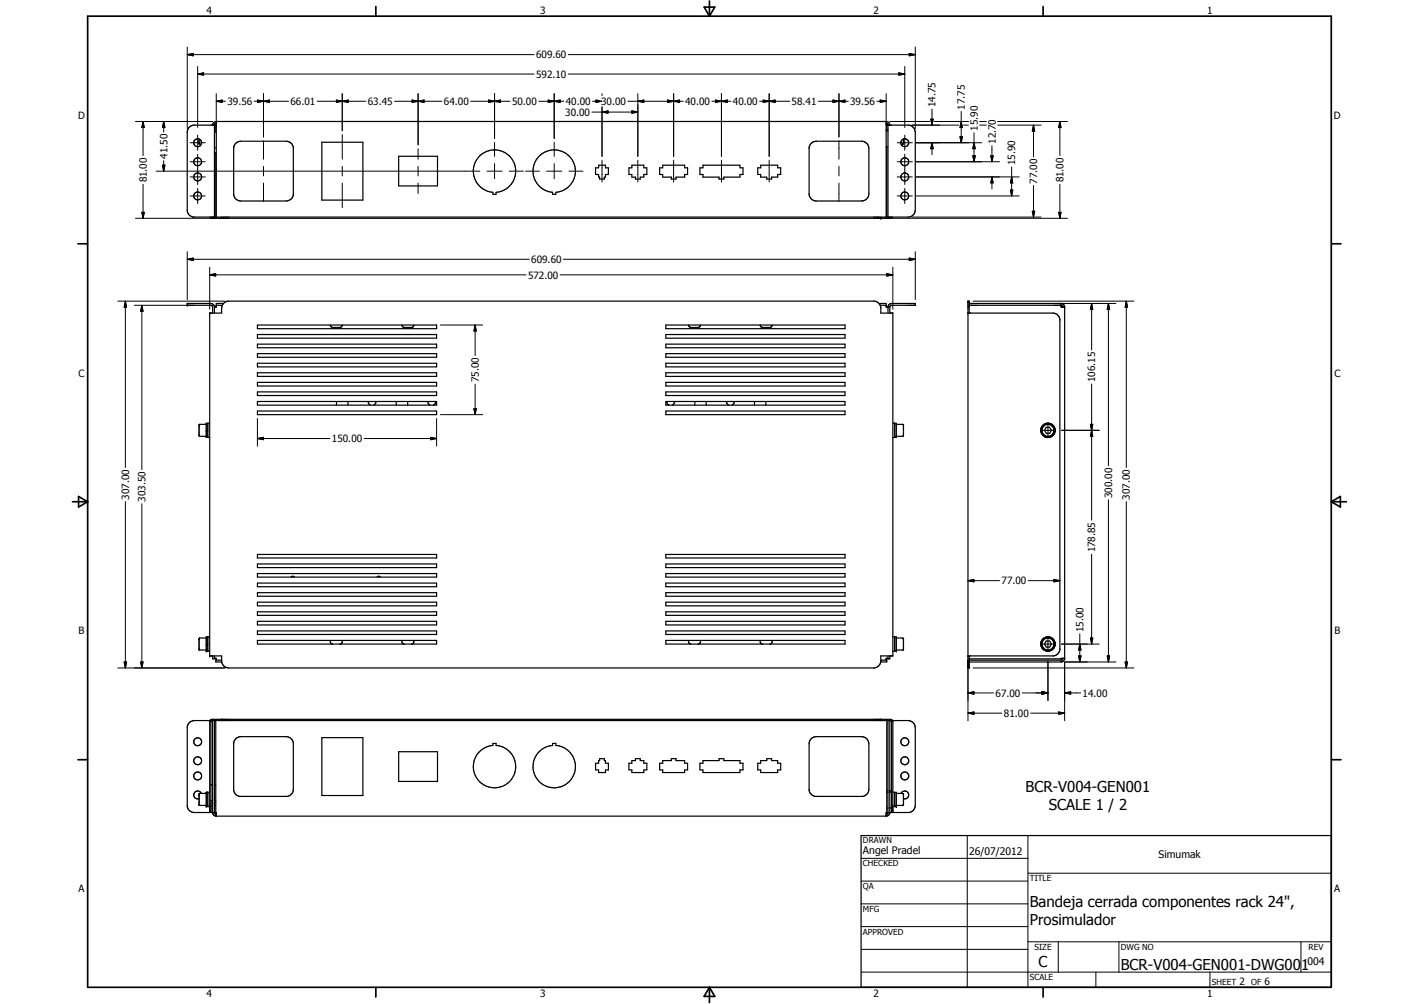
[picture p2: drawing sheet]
<svg xmlns="http://www.w3.org/2000/svg" width="594mm" height="420mm" viewBox="0 0 594 420" stroke-linecap="round" stroke-linejoin="round" font-family="sans-serif">
<g fill="none" stroke="#000" stroke-width=".51">
<path d="M83.3 58.2v2l1 .2M89.8 52.4h-8.8a3.1 3.1 0 0 0-2.6 2.6v33.3a2.97 2.97 0 0 0 2.6 2.5h299.6a3.1 3.1 0 0 0 2.6-2.9v-32.5a3 3 0 0 0-2.6-3h-8.8M89.8 52.4v38.4M89.8 55.2h.7M90.5 50.8v40M90.5 52.4h-.2v2.8M90.5 50.8a1.52 1.52 0 0 0-1.5 1.6M90.5 51.6l-.5 .2-.2 .6M90.5 50.8h280.5M98.7 60l2.1-.9h19a3 3 0 0 1 3 2.6v19.8a3 3 0 0 1-3 2.6h-19a3 3 0 0 1-3-2.6v-19.8zM134.7 59.5h17.2v24.2h-17.2zM339.6 60l1-.6 1.2-.3h19a3 3 0 0 1 3 3v19a3 3 0 0 1-3 3h-19a3.1 3.1 0 0 1-3.1-2.6v-19.8z"/>
<path d="M371 50.8v40M371 52.4h.3v1.9M371 51.6l.8 .6v38.6M371 50.8l1.3 .7 .2 .9M371 54.9h.8M371 54.3h.8M378.2 58.2v2l-.9 .2M89.8 61.8h.7M89.8 63.9h.7M90.3 63.9v26.9M166.9 65.4h16.3v12.4h-16.3zM200.8 65.3a8.9 8.9 0 0 1 14.3 2.7 8.9 8.9 0 0 1-7.4 12.5v.8h-1.3v-.8a8.9 8.9 0 0 1-7.7-5.8 8.9 8.9 0 0 1 2.1-9.4z"/>
<path d="M225.8 65.3a8.9 8.9 0 0 1 14.3 2.7 8.9 8.9 0 0 1-7.4 12.5v.8h-1.4v-.8a8.9 8.9 0 0 1-7.6-5.8 8.9 8.9 0 0 1 2.1-9.4zM249.3 70.2h1.3v-1.1h2.9v1.1h1.2v2.8h-1.2v1.1h-.5v.8h-2v-.8h-.4v-1.1h-1.3zM263.3 70.2h1.2v-1.1h5v1.1h1.3v2.8h-1.3v1.1h-1.5v.8h-2v-.8h-1.5v-1.1h-1.2zM276.2 70.2h1.2v-1.1h9.2v1.1h1.3v2.8h-1.3v1.1h-3.6v.8h-2v-.8h-3.6v-1.1h-1.2zM293 70.2h1.3v-1.1h15.5v1.1h1.3v2.8h-1.3v1.1h-6.7v.8h-2.1v-.8h-6.7v-1.1h-1.3zM317.2 70.2h1.3v-1.1h7.1v1.1h1.2v2.8h-1.2v1.1h-2.6v.8h-2v-.8h-2.5v-1.1h-1.3zM371 61.5h.8M371.3 61.5v29.3M87.9 90.8l.7 .6h284.3l.7-.6M92.8 90.8v.6M368.8 90.8v.6M87.8 131h5a4.7 4.7 0 0 1 .4-3.5l1.1-1.1 1.1-.4h270.8a3.1 3.1 0 0 1 2.6 2.7v2.3h5v143.5h-5v2.4a3.1 3.1 0 0 1-3 2.6h-270a3 3 0 0 1-3-3v-2h-5z"/>
<path d="M89 131v-2.7l-.5-.5h-10.1v-.8l10.5 .1 .9 1.1v2.8M90.5 127.8h2.6M93.5 127h-3v1.5h-.7M107.8 136h75v1.5h-75zM107.8 140h75v1.5h-75zM138.3 136l.2 .7 .8 .3h3.2l.4-.2 .4-.8M168.3 136l.3 .8 .7 .2h3.2l.6-.3 .2-.7M278.8 136h75v1.5h-75zM278.8 140h75v1.5h-75zM288.2 136l.4 .8 .7 .2h3.2l.6-.3 .2-.7M318.3 136l.2 .7 .8 .3h3.2l.4-.2 .4-.8M368 127h3v1.5h.8"/>
<path d="M368.5 127.8h2.5M371.8 128.5a1.52 1.52 0 0 1 1.5-1.5h9.9v.8h-10.1l-.6 .5v2.7M371.8 128.5v2.5M405.3 131h35.5a2.92 2.92 0 0 1 2.9 2.6v138.3a3.1 3.1 0 0 1-2.6 2.6h-35.8M405.8 127h38.4M405.8 127.8h38.4l.8 .7M405.8 131v-5h-.5v153.5h.5v-5M444.2 127v1.5h1.5M444.2 127l.9 .3 .6 .9v147.6l-.4 .8-1.1 .4M107.8 148h75v1.5h-75zM107.8 144h75v1.5h-75zM107.8 152h75v1.5h-75z"/>
<path d="M107.8 156h75v1.5h-75zM278.8 144h75v1.5h-75zM278.8 148h75v1.5h-75zM278.8 152h75v1.5h-75zM278.8 156h75v1.5h-75zM86.4 177.6l-3.1 .2v4.6l3.1 .2M87 177.2h-.6v5.8l1.4 .1M87 180l-.6 .3M87.8 177.1h-.8v6M107.8 160h75v1.5h-75zM107.8 168h75v1.5h-75zM107.8 164h75v1.5h-75z"/>
<path d="M107.8 172h75v1.5h-75zM140.9 168v1.5M145.7 168v1.5M154.1 168l.3 .9 .7 .6M157.4 168l-.2 .9-.7 .6M165.9 168v1.5M170.7 168v1.5M179.1 168l.1 .7 .9 .8M182.4 168l-.1 .7-.8 .8M278.8 160h75v1.5h-75zM278.8 164h75v1.5h-75zM278.8 168h75v1.5h-75z"/>
<path d="M278.8 172h75v1.5h-75zM279.1 168l.1 .7 .9 .8M282.4 168l-.1 .7-.8 .8M290.9 168v1.5M295.6 168v1.5M304.1 168l.3 .9 .7 .6M307.4 168l-.2 .9-.8 .6M315.9 168v1.5M320.6 168v1.5M373.8 177.1h.8v6M374.6 177.2h.6v5.8l-1.4 .1M375.2 177.6h2.8l.2 .3v4.5l-3 .2"/>
<path d="M435.9 179.2a2.98 2.98 0 0 0 2.9 3.8M438 178.9l1.4-.1 .8 1.2-.7 1.3-1.4 .1-.8-1.3zM440.2 177.5a3 3 0 0 0-4.2 1.5M440.2 177.5l.4 .2M440.3 177.5a2.97 2.97 0 0 0-4.2 1.2 2.97 2.97 0 0 0 1.5 4.1M440.5 177.7l1.2 1.8v1.2M440.9 178.1l.7 1M441.6 179.5l.1 .8M87 180.2l-.6 .4M439.8 182.9l-.8 .1M441.2 180.5h.5M441.2 180.3h.5"/>
<path d="M441.6 180.9l-.6 1.1-1 .8M441.7 180.5a2.91 2.91 0 0 1-3.9 2.4M441.7 180.3v.2M107.8 232h75v1.5h-75zM107.8 236h75v1.5h-75zM278.8 232h75v1.5h-75zM278.8 236h75v1.5h-75zM107.8 240h75v1.5h-75zM107.8 244h75v1.5h-75zM107.8 248h75v1.5h-75zM107.8 252h75v1.5h-75zM107.8 256h75v1.5h-75z"/>
<path d="M121.8 241.5l.5-.3 .9 .3M157.9 241.5l.4-.3 .9 .3M278.8 240h75v1.5h-75zM278.8 244h75v1.5h-75zM278.8 248h75v1.5h-75zM278.8 252h75v1.5h-75zM278.8 256h75v1.5h-75zM86.4 267l-3.1 .2v4.6l3.1 .2M87 266.6h-.6v5.9h.6M87 269.7l-.6 .3M87 269.4l-.6 .3M87.8 266.5h-.8v6h.8"/>
<path d="M89 274.5v1.2h.8v-1.2M89.8 275.5h.7v.8M92.8 276.3h-2.5v.7h2.5M107.8 260h75v1.5h-75zM107.8 264h75v1.5h-75zM107.8 268h75v1.5h-75zM138.3 268l.2 1.2 .8 .3M143.3 268a1.18 1.18 0 0 1-1 1.5M168.3 268a1.18 1.18 0 0 0 1 1.5M173.3 268l-.2 1.2-.8 .3M278.8 260h75v1.5h-75zM278.8 264h75v1.5h-75z"/>
<path d="M278.8 268h75v1.5h-75zM288.2 268a1.18 1.18 0 0 0 1.1 1.5M293.3 268l-.2 1.2-.8 .3M318.3 268l.2 1.2 .8 .3M323.3 268l-.3 1.2-.7 .3M368.8 276.3h2.5v.7h-2.6M371.8 275.5h-.8v.8M371.8 274.5v1.2h.7v-1.2M373.8 266.5h.8v6h-.8M374.6 266.6h.6v5.9h-.6M375.2 267h2.7l.3 .3v4.5l-3 .2M405.8 276.3h38.4"/>
<path d="M405.8 277h38.4M435.8 269.2v.4M438 268.3h1.4l.8 1.2-.7 1.3h-1.4l-.8-1.3zM438.6 266.5a2.92 2.92 0 0 0-2.8 2.6M439 266.6l1.2 .4M440.2 267l.7 .5 .7 1M440.3 267a2.97 2.97 0 0 0-4.3 1.4 2.97 2.97 0 0 0 2 4M440.5 267.2a2.98 2.98 0 0 1-.3 4.9 2.98 2.98 0 0 1-4.4-2.2M441.6 268.9l.1 .8M441.7 269.9a2.95 2.95 0 0 1-3.3 2.6M441.7 269.9l-.5 .1M441.7 269.7v.2"/>
<path d="M441.7 269.7h-.5M444.2 276.3v.7M445 275.5l-.3 .6-.5 .2M445.7 275.5l-39.9 .2M87.9 301.5h-6.5a3 3 0 0 0-3 2.7v33.2a2.96 2.96 0 0 0 2.6 2.6h8.8M88 301.4l.8-.4h284l.7 .4 .3 .6v37.6h-.5v-37.6l-.5-.5h-284l-.5 .4v37.7h-.5zM89 301.5v38.5a1.45 1.45 0 0 0 1.5 1.5M89.8 301.5v38.5M90.3 301.5l.2 40M92.8 301v.5M98.7 309.2l2.1-.9h19a3 3 0 0 1 3 2.6v19.8a3.1 3.1 0 0 1-2.6 2.6h-19.7a3.1 3.1 0 0 1-2.7-2.6v-19.8zM134.7 308.7h17.2v24.2h-17.2z"/>
<path d="M166.9 314.6h16.3v12.4h-16.3zM200.6 314.7a8.7 8.7 0 0 1 5.8-2.7v-.9h1.3v.9a8.9 8.9 0 0 1 7.8 11.4 8.9 8.9 0 0 1-12.9 5.1 8.9 8.9 0 0 1-2-13.8zM225.6 314.7a8.7 8.7 0 0 1 5.7-2.7v-.9h1.4v.9a8.9 8.9 0 0 1 7.8 11.5 8.9 8.9 0 0 1-13 5 8.9 8.9 0 0 1-1.9-13.8zM251 317.5h2v.8h.5v1.1h1.2v2.8h-1.2v1.1h-2.9v-1.1h-1.3v-2.8h1.3v-1.1h.4zM263.3 319.4h1.2v-1.1h1.5v-.8h2v.8h1.5v1.1h1.3v2.8h-1.3v1.1h-5v-1.1h-1.2zM276.2 319.4h1.2v-1.1h3.6v-.8h2v.8h3.6v1.1h1.3v2.8h-1.3v1.1h-9.2v-1.1h-1.2zM293 319.4h1.3v-1.1h6.7v-.8h2.1v.8h6.7v1.1h1.3v2.8h-1.3v1.1h-15.5v-1.1h-1.3zM317.2 319.4h1.3v-1.1h2.5v-.8h2v.8h2.6v1.1h1.2v2.8h-1.2v1.1h-7.1v-1.1h-1.3zM339.6 309.2l1-.7 1.2-.2h19a3 3 0 0 1 3 3v19a3.1 3.1 0 0 1-2.7 3h-19.8a3.2 3.2 0 0 1-2.6-2.6v-19.8zM368.8 301v.5M371.3 301.5v38.5h-.3v1.5M371.8 301.5v38.7l-.8 .6"/>
<path d="M372.5 301.5v38.5a1.52 1.52 0 0 1-1.5 1.5M373.6 301.5h6.5a3 3 0 0 1 3.1 3v32.6a3 3 0 0 1-2.6 2.9h-8.8M84.3 332a1.65 1.65 0 0 0-2.2-.8 1.65 1.65 0 0 0-.9 2.1 1.65 1.65 0 0 0 2.1 .9M86.4 332l-3.1 .2v4.6l3.1 .3M86.6 331.6h-.2M87 331.6v6h.8M87.8 331.6h-1.4v5.9h.6M88.3 337.2h.7M88.3 328.5h.7M88.3 335.1h.7M88.3 336h.7M89.8 337.2h.5"/>
<path d="M89.8 328.5h.5M89.8 335.1h.5M89.8 336h.5M371.3 331h.5M371.3 331.6h.5M371.3 338.2h.5M372.5 331h.8M372.5 331.6h.8M372.5 338.2h.8M373.8 331.6h1.4v5.9h-.6M374.6 331.6v6h-.8M375.2 332h2.7l.3 .4v4.4l-3 .3"/>
<path d="M377.3 332a1.65 1.65 0 0 1 2.1-.9 1.65 1.65 0 0 1 .9 2.1 1.65 1.65 0 0 1-2.1 1M89.8 340l.2 .6 .5 .2M90.5 341.5h280.5M360.5 349.7h196.9v63.5h-196.9z"/>
<circle cx="82.8" cy="59.7" r="1.65"/>
<circle cx="378.8" cy="59.7" r="1.65"/>
<circle cx="82.7" cy="74" r="1.65"/>
<circle cx="82.8" cy="67.7" r="1.65"/>
<circle cx="378.8" cy="67.7" r="1.66"/>
<circle cx="378.8" cy="74" r="1.66"/>
<circle cx="82.7" cy="82" r="1.65"/>
<circle cx="378.8" cy="82" r="1.65"/>
<circle cx="438.7" cy="180.1" r="2.5"/>
<circle cx="438.7" cy="269.5" r="2.5"/>
<circle cx="82.8" cy="310.4" r="1.65"/>
<circle cx="82.8" cy="318.4" r="1.65"/>
<circle cx="378.8" cy="318.4" r="1.66"/>
<circle cx="378.8" cy="310.4" r="1.66"/>
<circle cx="82.8" cy="324.7" r="1.65"/>
<circle cx="378.8" cy="324.7" r="1.66"/>
</g>
<g fill="#000">
<circle cx="89.8" cy="52.4" r=".25"/>
<circle cx="89.8" cy="90.8" r=".25"/>
<circle cx="368.8" cy="91.4" r=".25"/>
<circle cx="78.4" cy="127" r=".25"/>
<circle cx="78.4" cy="127.8" r=".25"/>
<circle cx="87.8" cy="131" r=".25"/>
<circle cx="371.8" cy="128.5" r=".25"/>
<circle cx="405.3" cy="131" r=".25"/>
<circle cx="405.3" cy="126" r=".25"/>
<circle cx="405.8" cy="126" r=".25"/>
<circle cx="405.8" cy="127" r=".25"/>
<circle cx="405.8" cy="127.8" r=".25"/>
<circle cx="445.7" cy="128.5" r=".25"/>
<circle cx="86.4" cy="177.2" r=".25"/>
<circle cx="375.2" cy="177.2" r=".25"/>
<circle cx="83.3" cy="271.7" r=".25"/>
<circle cx="83.3" cy="267.3" r=".25"/>
<circle cx="86.4" cy="272.5" r=".25"/>
<circle cx="87.8" cy="274.5" r=".25"/>
<circle cx="371.8" cy="275.5" r=".25"/>
<circle cx="375.2" cy="272.5" r=".25"/>
<circle cx="378.2" cy="267.3" r=".25"/>
<circle cx="378.2" cy="271.7" r=".25"/>
<circle cx="405.3" cy="274.5" r=".25"/>
<circle cx="445.7" cy="275.5" r=".25"/>
<circle cx="368.8" cy="301" r=".25"/>
<circle cx="83.3" cy="332.4" r=".25"/>
<circle cx="83.3" cy="336.7" r=".25"/>
<circle cx="86.4" cy="337.5" r=".25"/>
<circle cx="86.4" cy="331.6" r=".25"/>
<circle cx="375.2" cy="337.5" r=".25"/>
<circle cx="378.2" cy="336.7" r=".25"/>
<circle cx="378.2" cy="332.4" r=".25"/>
<circle cx="89" cy="340" r=".25"/>
<circle cx="372.5" cy="340" r=".25"/>
</g>
<g fill="none" stroke="#000" stroke-width=".71">
<path d="M36.7 6.8h520.7v406.4h-520.7zM157.3 2.7v4.1M294.8 3h4.4l-2.2 3.8zM297 .4v6.4M436.7 2.7v4.1M32.6 102h4.1M557.4 102h4M30.3 210h6.4M32.9 207.8l3.8 2.2-3.8 2.2zM557.4 210h6.3M557.4 210l3.8-2.2v4.4zM32.6 317.9h4.1"/>
<path d="M557.4 317.9h4M157.3 413.2v4M297 413.2v6.3M297 413.2l2.2 3.8h-4.4zM436.7 413.2v4"/>
</g>
<g fill="none" stroke="#000" stroke-width=".42">
<path d="M78.4 19.7v34.1M383.2 19.7v34.1M78.4 22.9l2.5-.5v1zM78.4 22.9h145.2M82.8 31l2.5-.5v1zM82.8 27.8v25.5M82.8 31h140.8M90.5 39.2v11.6M110.3 39.2v18.1M143.3 39.2v15.5M175 39.2v21.4M207 39.2v18.8"/>
<path d="M232 39.2v18.8M237.9 31h140.9M237.9 22.9h145.3M252 39.2v.8M267 39.2v26.2M282 39.2v26.2M302 39.2v26.2M322 39.2v26.2M351.2 39.2v18.1M371 39.2v11.6M376.3 30.5l2.5 .5-2.5 .5zM378.8 27.8v25.5"/>
<path d="M380.7 22.4l2.5 .5-2.5 .5zM56.7 50.8h32.2M59.9 50.8l.5 2.6h-1zM59.9 50.8v14.3M68.5 50.8l.5 2.6h-1zM68.5 50.8v4.4M79.6 59.7h6.3M82.8 56.6v6.3M90.5 42.4l2.5-.5v.9zM90.5 42.4h3.9M106.4 42.4h14.4M107.8 41.9l2.5 .5-2.5 .4z"/>
<path d="M110.3 42.4l2.5-.5v.9zM110.3 58.9v7.7M132.8 42.4h20.4M140.8 41.9l2.5 .5-2.5 .4zM143.3 42.4l2.5-.5v.9zM143.3 56.3v10.3M165.2 42.4h19.8M172.5 41.9l2.5 .5-2.5 .4zM175 42.4l2.5-.5v.9zM197.1 42.4h16.4M204.5 41.9l2.5 .5-2.5 .4zM207 42.4l2.5-.5v.9z"/>
<path d="M207 59.6v5.8M225.5 42.4h10.5M229.5 41.9l2.5 .5-2.5 .4zM232 42.4l2.5-.5v.9zM232 59.6v5.8M247.8 46.9h19.2M248.1 42.4h2.7M249.5 41.9l2.5 .5-2.5 .4zM250.8 42.1l-1.3-.2v.9l1.3-.2M252 46.9l2.5-.5v1zM252 44.7v20.7M262.8 42.4h23.2"/>
<path d="M264.5 46.4l2.5 .5-2.5 .5zM267 42.4l2.5-.5v.9zM279.5 41.9l2.5 .5-2.5 .4zM282 42.4l2.5-.5v.9zM298 42.4h8M299.5 41.9l2.5 .5-2.5 .4zM302 42.4l2.5-.5v.9zM318 42.4h12.6M319.5 41.9l2.5 .5-2.5 .4zM322 42.4l2.5-.5v.9zM342.6 42.4h12.5M348.7 41.9l2.5 .5-2.5 .4z"/>
<path d="M351.2 42.4l2.5-.5v.9zM351.2 58.9v7.7M367.1 42.4h3.9M368.5 41.9l2.5 .5-2.5 .4zM372.6 50.8h16.6M375.6 59.7h6.4M378.8 56.6v6.3M381.8 52.4h19.6M383.6 59.7h27.4M389.7 49.9h1l-.5 2.5zM390.2 59.7l.5 2.5h-1zM390.2 45.6v6.8"/>
<path d="M390.2 59.7v5M391.2 50.8h14.2M401.9 57.2h1l-.5 2.5zM402.4 50.8l.5 2.6h-1zM402.4 46.7v13M403.4 52.4h2M407.8 59.7l.5 2.5h-1zM407.8 55.5v12.2M410.2 50.8h2.7M410.2 52.4h2.7M417.7 50.8h29.2M417.7 52.4h18.2"/>
<path d="M432.7 52.4l.5 2.5h-1zM432.7 52.4v13.2M443.7 50.8l.5 2.6h-1zM443.7 50.8v14.3M59.9 77.1v14.3M65.4 71.6h17.3M68 69.1h1l-.5 2.5zM68.5 67.2v4.4M79.6 67.7h6.3M79.6 74h6.3M82.8 64.5v12.7M82.8 78.8v6.4"/>
<path d="M82.8 71.6h27.4M110.3 69.6v4M110.3 76.6v7.7M110.4 71.6h32.8M143.3 69.6v4M143.3 76.6v10.3M143.4 71.6h31.5M175 62.2v4.4M175 69.6v4M175 76.6v4.4M175.1 71.6h25.8M203.9 71.6h6.3"/>
<path d="M207 68.5v6.3M213.2 71.6h5.9M220 71.6h5.8M228.8 71.6h6.4M232 68.5v6.3M238.2 71.6h5.9M252 67.1v9.1M267 67.1v9.1M282 67.1v9.1M302 67.1v9.1M322 67.1v9.1M351.2 69.6v4"/>
<path d="M351.2 76.6v7.7M375.6 67.7h6.4M375.6 74h6.4M378.8 64.5v12.7M378.8 78.8v6.4M383.6 67.7h34.9M383.6 74h43.1M407.3 65.2h1l-.5 2.5zM414.8 65.2h1l-.5 2.5zM415.3 74l.5 2.5h-1zM415.3 61v6.7M415.3 74v5"/>
<path d="M423 79.5h1l-.5 2.5zM423.5 74l.5 2.5h-1zM423.5 69.8v12.2M432.7 77.6v13.2M443.7 77.1v14.3M56.7 91.4h37.5M59.4 88.9h1l-.5 2.5zM79.6 82h6.3M367.4 91.4h79.5M375.6 82h6.4M381.8 90.8h54.1M383.6 82h43.1"/>
<path d="M432.2 88.4h1l-.5 2.4zM443.2 88.9h1l-.5 2.5zM78.4 108.5l2.5-.5v1zM78.4 105.3v20.1M78.4 108.5h143.2M87.8 115l2.5-.5v1zM87.8 115h132.4M87.8 111.8v17.6M234.5 115h139.3M235.9 108.5h147.3M371.3 114.5l2.5 .5-2.5 .5zM373.8 111.8v17.6"/>
<path d="M380.7 108l2.5 .5-2.5 .5zM383.2 105.3v20.1M49.3 126h44.9M52.5 126l.5 2.5h-1zM52.5 126v69.6M56.2 127.8h23.6M59.4 127.8l.5 2.5h-1zM59.4 127.8v68.7M184.4 136h17.7M198.9 136l.5 2.5h-1zM198.9 136v12.8M407.4 126h67.3"/>
<path d="M442.8 127h24.4M457 127l.5 2.5h-1zM457 127v19.4M464 127l.6 2.5h-1.1zM464 127v67.9M471.5 126l.6 2.5h-1.1zM471.5 126v69.6M107.8 175.1v11.6M182.8 175.1v11.6M184.4 173.5h17.7M198.4 171h1l-.5 2.5zM198.9 160.8v12.7"/>
<path d="M438.7 176.9v6.4M456.5 177.6h1l-.5 2.5zM457 160.7v57M107.8 183.5l2.5-.5v1zM107.8 183.5h30.3M152.4 183.5h30.4M180.3 183l2.5 .5-2.5 .5zM435.6 180.1h6.3M444.4 180.1h15.8M457 180.1l.5 2.5h-1zM52.5 209.9v69.6M59.4 210.8v68.7"/>
<path d="M464 209.2v67.8M471.5 209.9v69.6M457 231.9v37.6M405.3 243l2.4-.5v1zM405.3 243h13.2M430.5 243h13.2M441.2 242.5l2.5 .5-2.5 .5zM49.3 279.5h44.9M52 277h1l-.5 2.5zM58.9 277h1l-.5 2.5zM405.3 276.1v25.5M407.4 279.5h67.3"/>
<path d="M435.6 269.5h6.3M438.7 266.4v6.3M438.7 276.8v16.4M444.4 269.5h15.8M445.7 277.1v24.5M445.8 277h21.4M451.6 274.5h1l-.5 2.5zM452.1 269.5l.5 2.5h-1zM452.1 265.3v11.7M456.5 267h1l-.5 2.5zM463.5 274.5h1.1l-.6 2.5zM471 277h1.1l-.6 2.5z"/>
<path d="M405.3 290l2.4-.5v1zM405.3 298.4l2.4-.5v1zM405.3 290h10.7M405.3 298.4h14.2M428 290h10.7M431.5 298.4h14.2M436.2 289.5l2.5 .5-2.5 .5zM443.2 297.9l2.5 .5-2.5 .5zM445.7 290l2.6-.5v1zM445.7 290h6.8M360.5 359.2h69.9M405 349.7v63.5"/>
<path d="M430.4 349.7v63.5M360.5 368.7h69.9M360.5 378.2h69.9M430.4 365.4h127M360.5 387.8h69.9M360.5 397.3h69.9M430.4 394.1h127M443.1 394.1v12.7M468.5 394.1v12.7M544.7 394.1v12.7M360.5 406.8h196.9M458.8 406.8v6.4"/>
<path d="M506.6 406.8v6.4"/>
</g>
<g fill="#000">
<path d="M78.4 22.9l2.5-.5v1zM82.8 31l2.5-.5v1zM376.3 30.5l2.5 .5-2.5 .5zM380.7 22.4l2.5 .5-2.5 .5zM59.9 50.8l.5 2.6h-1zM68.5 50.8l.5 2.6h-1zM90.5 42.4l2.5-.5v.9zM107.8 41.9l2.5 .5-2.5 .4zM110.3 42.4l2.5-.5v.9zM140.8 41.9l2.5 .5-2.5 .4zM143.3 42.4l2.5-.5v.9zM172.5 41.9l2.5 .5-2.5 .4z"/>
<path d="M175 42.4l2.5-.5v.9zM204.5 41.9l2.5 .5-2.5 .4zM207 42.4l2.5-.5v.9zM229.5 41.9l2.5 .5-2.5 .4zM232 42.4l2.5-.5v.9zM249.5 41.9l2.5 .5-2.5 .4zM252 46.9l2.5-.5v1zM264.5 46.4l2.5 .5-2.5 .5zM267 42.4l2.5-.5v.9zM279.5 41.9l2.5 .5-2.5 .4zM282 42.4l2.5-.5v.9zM299.5 41.9l2.5 .5-2.5 .4z"/>
<path d="M302 42.4l2.5-.5v.9zM319.5 41.9l2.5 .5-2.5 .4zM322 42.4l2.5-.5v.9zM348.7 41.9l2.5 .5-2.5 .4zM351.2 42.4l2.5-.5v.9zM368.5 41.9l2.5 .5-2.5 .4zM389.7 49.9h1l-.5 2.5zM401.9 57.2h1l-.5 2.5zM402.4 50.8l.5 2.6h-1zM432.7 52.4l.5 2.5h-1zM443.7 50.8l.5 2.6h-1zM68 69.1h1l-.5 2.5z"/>
<path d="M390.2 59.7l.5 2.5h-1zM407.3 65.2h1l-.5 2.5zM407.8 59.7l.5 2.5h-1zM414.8 65.2h1l-.5 2.5zM415.3 74l.5 2.5h-1zM423 79.5h1l-.5 2.5zM423.5 74l.5 2.5h-1zM59.4 88.9h1l-.5 2.5zM432.2 88.4h1l-.5 2.4zM443.2 88.9h1l-.5 2.5zM78.4 108.5l2.5-.5v1zM87.8 115l2.5-.5v1z"/>
<path d="M371.3 114.5l2.5 .5-2.5 .5zM380.7 108l2.5 .5-2.5 .5zM52.5 126l.5 2.5h-1zM59.4 127.8l.5 2.5h-1zM198.9 136l.5 2.5h-1zM457 127l.5 2.5h-1zM464 127l.6 2.5h-1.1zM471.5 126l.6 2.5h-1.1zM198.4 171h1l-.5 2.5zM456.5 177.6h1l-.5 2.5zM107.8 183.5l2.5-.5v1zM180.3 183l2.5 .5-2.5 .5z"/>
<path d="M457 180.1l.5 2.5h-1zM405.3 243l2.4-.5v1zM441.2 242.5l2.5 .5-2.5 .5zM52 277h1l-.5 2.5zM58.9 277h1l-.5 2.5zM451.6 274.5h1l-.5 2.5zM452.1 269.5l.5 2.5h-1zM456.5 267h1l-.5 2.5zM463.5 274.5h1.1l-.6 2.5zM471 277h1.1l-.6 2.5zM405.3 290l2.4-.5v1zM405.3 298.4l2.4-.5v1z"/>
<path d="M436.2 289.5l2.5 .5-2.5 .5zM443.2 297.9l2.5 .5-2.5 .5zM445.7 290l2.6-.5v1z"/>
</g>
<g font-size="6.3">
<text x="429.4" y="331.6">BCR-V004-GEN001</text>
<text x="439.1" y="339.2">SCALE 1 / 2</text>
<text x="431.1" y="379.4">Bandeja cerrada componentes rack 24&quot;,</text>
<text x="431.1" y="386.9">Prosimulador</text>
<text x="434.8" y="404.7">C</text>
<text x="469.2" y="406">BCR-V004-GEN001-DWG001</text>
</g>
<g font-size="4.4">
<text x="361.3" y="357.5">Angel Pradel</text>
<text x="405.7" y="357.7">26/07/2012</text>
<text x="485" y="359.2">Simumak</text>
<text x="547.4" y="403.9">004</text>
</g>
<g font-size="4.2">
<text x="86.4" y="5.8">4</text>
<text x="226.1" y="5.8">3</text>
<text x="365.7" y="5.8">2</text>
<text x="505.4" y="5.8">1</text>
<text x="224.4" y="24.4">609.60</text>
<text x="224.4" y="32.5">592.10</text>
<text x="95.2" y="43.9">39.56</text>
<text x="121.6" y="43.9">66.01</text>
<text x="154" y="43.9">63.45</text>
<text x="185.9" y="43.9">64.00</text>
<text x="214.4" y="43.9">50.00</text>
<text x="236.9" y="43.9">40.00</text>
<text x="251.7" y="43.9">30.00</text>
<text x="286.8" y="43.9">40.00</text>
<text x="306.8" y="43.9">40.00</text>
<text x="331.4" y="43.9">58.41</text>
<text x="355.9" y="43.9">39.56</text>
<text x="391.7" y="44.9" transform="rotate(-90 391.7 44.9)">14.75</text>
<text x="403.9" y="45.9" transform="rotate(-90 403.9 45.9)">17.75</text>
<text x="32.8" y="49.6">D</text>
<text x="236.6" y="48.4">30.00</text>
<text x="558.5" y="49.6">D</text>
<text x="409.3" y="54.8" transform="rotate(-90 409.3 54.8)">15.90</text>
<text x="416.8" y="60.2" transform="rotate(-90 416.8 60.2)">12.70</text>
<text x="70.1" y="66.5" transform="rotate(-90 70.1 66.5)">41.50</text>
<text x="425.1" y="69" transform="rotate(-90 425.1 69)">15.90</text>
<text x="61.5" y="76.4" transform="rotate(-90 61.5 76.4)">81.00</text>
<text x="434.2" y="76.9" transform="rotate(-90 434.2 76.9)">77.00</text>
<text x="445.3" y="76.4" transform="rotate(-90 445.3 76.4)">81.00</text>
<text x="222.4" y="110.1">609.60</text>
<text x="221.1" y="116.6">572.00</text>
<text x="32.9" y="157.6">C</text>
<text x="200.4" y="160" transform="rotate(-90 200.4 160)">75.00</text>
<text x="458.5" y="159.9" transform="rotate(-90 458.5 159.9)">106.15</text>
<text x="558.7" y="157.6">C</text>
<text x="139" y="185.1">150.00</text>
<text x="54.1" y="209.1" transform="rotate(-90 54.1 209.1)">307.00</text>
<text x="465.6" y="208.4" transform="rotate(-90 465.6 208.4)">300.00</text>
<text x="473.1" y="209.1" transform="rotate(-90 473.1 209.1)">307.00</text>
<text x="61" y="210" transform="rotate(-90 61 210)">303.50</text>
<text x="458.5" y="231.2" transform="rotate(-90 458.5 231.2)">178.85</text>
<text x="419.3" y="244.6">77.00</text>
<text x="32.9" y="265.5">B</text>
<text x="453.6" y="264.5" transform="rotate(-90 453.6 264.5)">15.00</text>
<text x="558.7" y="265.5">B</text>
<text x="416.8" y="291.5">67.00</text>
<text x="453.3" y="291.5">14.00</text>
<text x="420.3" y="299.9">81.00</text>
<text x="32.9" y="373.4">A</text>
<text x="558.6" y="373.4">A</text>
<text x="518.9" y="412.3">2</text>
<text x="529.4" y="412.3">6</text>
<text x="86.4" y="417.2">4</text>
<text x="226.1" y="417.2">3</text>
<text x="365.7" y="417.2">2</text>
<text x="505.4" y="417.2">1</text>
</g>
<g font-size="3.5">
<text x="361.3" y="353">DRAWN</text>
<text x="361.3" y="362.5">CHECKED</text>
<text x="431.1" y="368.7">TITLE</text>
<text x="361.3" y="372.1">QA</text>
<text x="361.3" y="381.6">MFG</text>
<text x="361.3" y="391.1">APPROVED</text>
<text x="433.1" y="397.5">SIZE</text>
<text x="469.2" y="397.5">DWG NO</text>
<text x="547.9" y="397.4">REV</text>
<text x="431.1" y="410.2">SCALE</text>
<text x="507.3" y="412.3">SHEET</text>
<text x="523.8" y="412.3">OF</text>
</g>
</svg>
